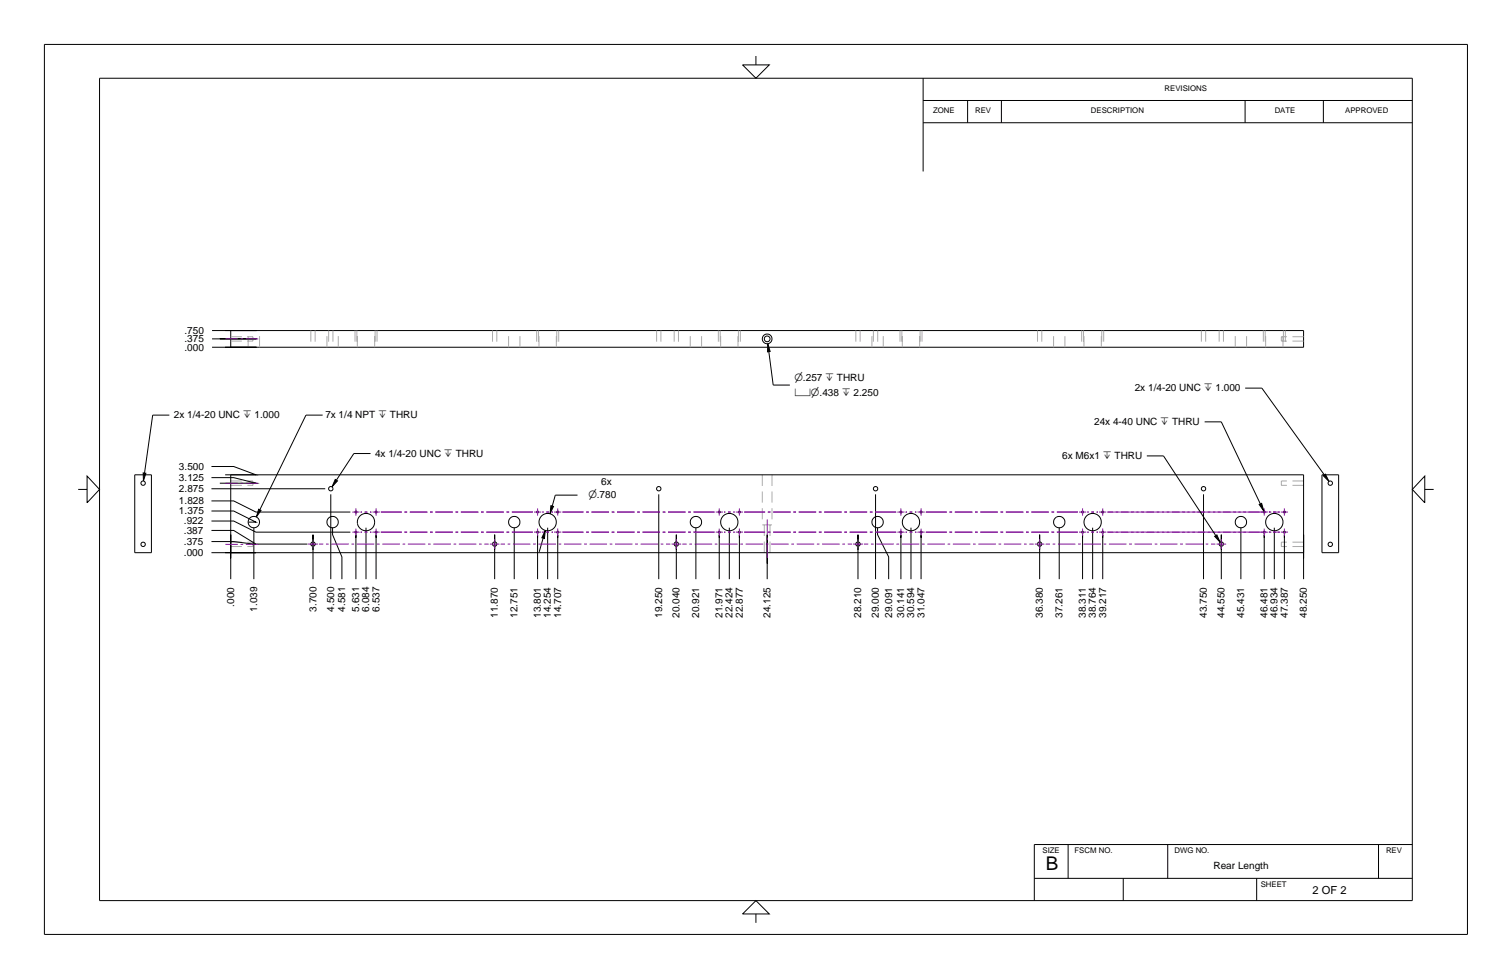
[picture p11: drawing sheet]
<svg xmlns="http://www.w3.org/2000/svg" width="432mm" height="279mm" viewBox="0 0 432 279" stroke-linecap="round" stroke-linejoin="round" font-family="sans-serif">
<g fill="none" stroke="#aaa" stroke-width=".29" stroke-dasharray="3.2 1.6" stroke-linecap="butt">
<path d="M65.9 96.1h6.3M65.9 97.3h6.3M70.9 99.1v-4.8M72.2 97.3v-.6M72.2 96.7v-.6M74.1 99.1v-4.8M88.8 94.3v4.8M90 94.3v4.8M93.4 99.1v-4.8M93.9 94.3v4.8M95.1 94.3v4.8M96.6 99.1v-4.8"/>
<path d="M101.4 94.3v4.8M101.9 94.3v4.8M102 99.1v-4.8M107 99.1v-4.8M107.1 94.3v4.8M107.7 94.3v4.8M140.7 94.3v4.8M141.9 94.3v4.8M145.2 99.1v-4.8M148.5 99.1v-4.8M153.3 94.3v4.8M153.8 94.3v4.8"/>
<path d="M153.9 99.1v-4.8M158.9 99.1v-4.8M159 94.3v4.8M159.6 94.3v4.8M187.5 94.3v4.8M188.7 94.3v4.8M192.5 94.3v4.8M193.8 94.3v4.8M197.1 99.1v-4.8M200.4 99.1v-4.8M205.1 94.3v4.8M205.7 94.3v4.8"/>
<path d="M205.8 99.1v-4.8M210.8 99.1v-4.8M210.9 94.3v4.8M211.4 94.3v4.8M244.4 94.3v4.8M245.6 94.3v4.8M249 99.1v-4.8M249.4 94.3v4.8M250.7 94.3v4.8M252.2 99.1v-4.8M257 94.3v4.8M257.6 94.3v4.8"/>
<path d="M257.7 99.1v-4.8M262.6 99.1v-4.8M262.8 94.3v4.8M263.3 94.3v4.8M296.3 94.3v4.8M297.5 94.3v4.8M300.9 99.1v-4.8M304.1 99.1v-4.8M308.9 94.3v4.8M309.4 94.3v4.8M309.6 99.1v-4.8M314.5 99.1v-4.8"/>
<path d="M314.6 94.3v4.8M315.2 94.3v4.8M343.1 94.3v4.8M344.3 94.3v4.8M348.2 94.3v4.8M349.4 94.3v4.8M352.8 99.1v-4.8M356 99.1v-4.8M360.8 94.3v4.8M361.3 94.3v4.8M361.4 99.1v-4.8M365.9 96.1v1.2"/>
<path d="M366.4 99.1v-4.8M366.5 94.3v4.8M367.1 94.3v4.8M372.3 97.3h-6.4M372.3 96.1h-6.4M65.9 138.5h6.3M65.9 137.3h6.3M72.2 138.5v-1.2M217.7 135.5v14.3M220.5 135.5v14.3M365.9 137.3v.6M365.9 137.9v.6"/>
<path d="M372.3 138.5h-6.4M372.3 137.3h-6.4M65.9 156h6.3M65.9 154.7h6.3M72.2 156v-1.3M217.7 149.8h2.8M218.3 149.8v7.9M219.9 149.8v7.9M365.9 154.7v.7M365.9 155.4v.6M372.3 154.7h-6.4M372.3 156h-6.4"/>
</g>
<g fill="none" stroke="#000" stroke-width=".29">
<path d="M12.7 12.7h406.4v254h-406.4zM212.1 18.5h7.6l-3.8 3.8zM215.9 16v2.5M28.4 22.3h374.9v234.7h-374.9zM263.6 28.7h139.7M263.6 35h139.7M263.6 22.3v26.6M276.3 28.7v6.3M286 28.7v6.3M355.6 28.7v6.3M377.9 28.7v6.3M60.6 99.1h12.7h-9"/>
<path d="M60.6 94.3h12.7h-9M60.6 96.7h12.7h-10.5M65.9 94.3h306.4v4.8h-306.4zM219.3 98.1l.6 2.2-.7 .1zM48.4 118.5h-4.8l-2.3 16.5M92.1 118.5h-4.7l-13.2 27M219.6 100.4l1.2 9.5h4.8M355.6 110.8h4.8l17.8 24.7M22.3 139.7h2.6M24.9 135.9l3.5 3.8-3.5 3.8zM38.5 135.5h4.7v22.2h-4.7zM40.9 135l.8 .1-.7 2.2z"/>
<path d="M60.4 133.1h6.3l6.4 2.4h-8.8M60.4 139.5h32.5M60.4 136.3h6.3l6.4 1.6h-10.3M65.9 135.5h306.4v22.2h-306.4zM95.7 136.8l.7 .4-1.6 1.8zM105.8 129.4h-4.8l-4.9 7.7M327.5 130.1h4.8l14.9 22.7M344 120.4h4.8l11.1 23.4M377.5 135.5h4.8v22.2h-4.8zM377.9 135.8l.6-.5 1 2.1zM406.9 135.9v7.6l-3.6-3.8zM406.9 139.7h2.5"/>
<path d="M60.4 148.7h6.3l6.4 3.2h27M60.4 143h6.3l6.4 3.1h27M60.4 157.7h12.7h-8.8M60.4 145.8h6.3l6.4 3.2h-2.2M60.4 154.6h6.3l6.4 .8h-.9M60.4 151.4h6.3l6.4 3.9h14.7M65.9 159.3v-6.7v12.7M72.5 150.6v14.7M73.9 145.3l.6 .3-1.3 2zM89.4 156.9v-4.3v12.7M94.5 141.1v24.2M95 150.6v2l2.6 6.3v6.4"/>
<path d="M101.6 153.5v-.9v12.7M104.5 150.6v14.7M107.4 153.5v-.9v12.7M141.3 156.9v-4.3v12.7M146.9 150.6v14.7M153.5 153.5v-.9v12.7M155.1 153.6l-1.1 3.9M155.7 151.4l-.2 2.3-.8-.2zM156.4 150.6v14.7M157.3 144.3l.8 .2-1 2.1zM159.3 153.5v-.9v12.7M164.9 141.3h-6.3l-.9 3.1"/>
<path d="M188.1 141.1v24.2M193.1 156.9v-4.3v12.7M198.7 150.6v14.7M205.4 153.5v-.9v12.7M208.3 150.6v14.7M211.2 153.5v-.9v12.7M245 156.9v-4.3v12.7M250 141.1v24.2M250.6 150.6v2l3.2 6.3v6.4M257.3 153.5v-.9v12.7M260.2 150.6v14.7M263 153.5v-.9v12.7"/>
<path d="M296.9 156.9v-4.3v12.7M302.5 150.6v14.7M309.2 153.5v-.9v12.7M312 150.6v14.7M314.9 153.5v-.9v12.7M343.7 141.1v24.2M346.9 153.1l.6-.4 .9 2.1zM348.8 156.9v-4.3v12.7M354.4 150.6v14.7M359.6 144l.7-.3 .6 2.2zM361 153.5v-.9v12.7M363.9 150.6v14.7"/>
<path d="M366.8 153.5v-.9v12.7M372.3 159.3v-6.7v12.7M219.1 160.8v-8.2v12.7M215.9 257l3.8 3.8h-7.6zM295.4 250.7h107.9M305 241v9.7M320.8 250.7v6.3M333.5 241v9.7M358.9 250.7v6.3M393.7 241v9.7M403.3 241h-107.9v16M215.9 260.8v2.6"/>
<circle cx="219.1" cy="96.7" r=".82"/>
<circle cx="219.1" cy="96.7" r="1.39"/>
<circle cx="40.9" cy="137.9" r=".62"/>
<circle cx="94.5" cy="139.5" r=".62"/>
<circle cx="188.1" cy="139.5" r=".62"/>
<circle cx="250" cy="139.5" r=".62"/>
<circle cx="343.7" cy="139.5" r=".62"/>
<circle cx="379.9" cy="137.9" r=".63"/>
<circle cx="40.9" cy="155.4" r=".62"/>
<circle cx="72.5" cy="149" r="1.63"/>
<circle cx="89.4" cy="155.3" r=".61"/>
<circle cx="95" cy="149" r="1.62"/>
<circle cx="101.6" cy="151.9" r=".27"/>
<circle cx="101.6" cy="146.1" r=".27"/>
<circle cx="104.5" cy="149" r="2.48"/>
<circle cx="107.4" cy="146.1" r=".27"/>
<circle cx="107.4" cy="151.9" r=".27"/>
<circle cx="141.3" cy="155.3" r=".61"/>
<circle cx="146.9" cy="149" r="1.62"/>
<circle cx="153.5" cy="151.9" r=".27"/>
<circle cx="153.5" cy="146.1" r=".27"/>
<circle cx="156.4" cy="149" r="2.48"/>
<circle cx="159.3" cy="151.9" r=".27"/>
<circle cx="159.3" cy="146.1" r=".27"/>
<circle cx="193.2" cy="155.3" r=".61"/>
<circle cx="198.7" cy="149" r="1.62"/>
<circle cx="205.4" cy="146.1" r=".27"/>
<circle cx="205.4" cy="151.9" r=".27"/>
<circle cx="208.3" cy="149" r="2.48"/>
<circle cx="211.2" cy="146.1" r=".27"/>
<circle cx="211.2" cy="151.9" r=".27"/>
<circle cx="245" cy="155.3" r=".61"/>
<circle cx="250.6" cy="149" r="1.62"/>
<circle cx="257.3" cy="146.1" r=".27"/>
<circle cx="257.3" cy="151.9" r=".27"/>
<circle cx="260.2" cy="149" r="2.48"/>
<circle cx="263" cy="151.9" r=".27"/>
<circle cx="263" cy="146.1" r=".27"/>
<circle cx="296.9" cy="155.3" r=".61"/>
<circle cx="302.5" cy="149" r="1.62"/>
<circle cx="309.2" cy="151.9" r=".27"/>
<circle cx="309.2" cy="146.1" r=".27"/>
<circle cx="312" cy="149" r="2.48"/>
<circle cx="314.9" cy="151.9" r=".27"/>
<circle cx="314.9" cy="146.1" r=".27"/>
<circle cx="348.8" cy="155.3" r=".61"/>
<circle cx="354.4" cy="149" r="1.62"/>
<circle cx="361" cy="146.1" r=".27"/>
<circle cx="361" cy="151.9" r=".27"/>
<circle cx="363.9" cy="149" r="2.48"/>
<circle cx="366.8" cy="146.1" r=".27"/>
<circle cx="366.8" cy="151.9" r=".27"/>
<circle cx="379.9" cy="155.4" r=".63"/>
</g>
<g fill="#000">
<path d="M219.3 98.1l.6 2.2-.7 .1z" fill-rule="evenodd"/>
<path d="M40.9 135l.8 .1-.7 2.2z" fill-rule="evenodd"/>
<path d="M95.7 136.9l-.9 2 1.6-1.7z" fill-rule="evenodd"/>
<path d="M377.9 135.8l1.6 1.6-1-2.1z" fill-rule="evenodd"/>
<path d="M73.9 145.4l.6 .2-1.3 1.9z" fill-rule="evenodd"/>
<path d="M155.7 151.4l-.2 2.3-.8-.2z" fill-rule="evenodd"/>
<path d="M157.3 144.3l.8 .2-1 2.1z" fill-rule="evenodd"/>
<path d="M346.9 153.1l1.5 1.6-.9-2z" fill-rule="evenodd"/>
<path d="M359.6 144l.7-.3 .6 2.2z" fill-rule="evenodd"/>
</g>
<g fill="none" stroke="#801196" stroke-width=".29">
<path d="M64.4 96.7h3.5M68.7 96.7h.7M70.2 96.7h3.6M64.4 137.9h3.5M68.7 137.9h.7M70.2 137.9h3.6M64.4 155.4h3.5M68.7 155.4h.7M70.2 155.4h3.6M88 155.3h2.8M89.4 153.9v2.8M91.1 155.3h1.2"/>
<path d="M93.1 155.3h.8M94.6 155.3h5M100.4 155.3h.7M100.6 151.9h2.1M100.6 146.1h2.1M101.6 145.1v2.1M101.6 150.9v2M101.9 155.3h5M103 151.9h.4M103 146.1h.4M104.1 151.9h.8M104.1 146.1h.8"/>
<path d="M105.7 151.9h.3M105.7 146.1h.3M106.4 146.1h2M106.4 151.9h2M107.4 145.1v2.1M107.4 150.9v2M107.7 155.3h.7M108.8 151.9h5.9M108.8 146.1h5.9M109.2 155.3h5M115 155.3h.7M115.5 151.9h.8"/>
<path d="M115.5 146.1h.8M116.5 155.3h5M117 151.9h5M117 146.1h5M122.2 155.3h.8M122.8 151.9h.8M122.8 146.1h.8M123.8 155.3h5M124.3 151.9h5M124.3 146.1h5M129.5 155.3h.8M130.1 151.9h.8"/>
<path d="M130.1 146.1h.8M131 155.3h5M131.6 151.9h5M131.6 146.1h5M136.8 155.3h.8M137.4 151.9h.7M137.4 146.1h.7M138.3 155.3h1.3M138.9 151.9h5M138.9 146.1h5M139.9 155.3h2.7M141.3 153.9v2.8"/>
<path d="M143 155.3h1.2M144.7 151.9h.7M144.7 146.1h.7M145 155.3h.7M146.2 151.9h6M146.2 146.1h6M146.5 155.3h5M152.3 155.3h.7M152.5 146.1h2.1M152.5 151.9h2.1M153.5 145.1v2.1M153.5 150.9v2"/>
<path d="M153.8 155.3h5M154.9 151.9h.4M154.9 146.1h.4M156 151.9h.8M156 146.1h.8M157.5 151.9h.4M157.5 146.1h.4M158.2 151.9h2.1M158.2 146.1h2.1M159.3 150.9v2M159.3 145.1v2.1M159.5 155.3h.8"/>
<path d="M160.6 151.9h6M160.6 146.1h6M161.1 155.3h5M166.8 155.3h.8M167.4 151.9h.7M167.4 146.1h.7M168.4 155.3h5M168.9 151.9h5M168.9 146.1h5M174.1 155.3h.8M174.7 151.9h.8M174.7 146.1h.8"/>
<path d="M175.6 155.3h5M176.2 151.9h5M176.2 146.1h5M181.4 155.3h.8M182 151.9h.7M182 146.1h.7M182.9 155.3h5M183.5 151.9h5M183.5 146.1h5M188.7 155.3h.7M189.3 151.9h.7M189.3 146.1h.7"/>
<path d="M190.2 155.3h1.3M190.8 151.9h5M190.8 146.1h5M191.8 155.3h2.7M193.1 153.9v2.8M194.8 155.3h1.3M196.5 151.9h.8M196.5 146.1h.8M196.8 155.3h.8M198.1 151.9h6M198.1 146.1h6M198.4 155.3h5"/>
<path d="M204.1 155.3h.8M204.4 151.9h2M204.4 146.1h2M205.4 150.9v2M205.4 145.1v2.1M205.7 155.3h5M206.8 151.9h.3M206.8 146.1h.3M207.9 151.9h.8M207.9 146.1h.8M209.4 151.9h.4M209.4 146.1h.4"/>
<path d="M210.1 151.9h2.1M210.1 146.1h2.1M211.2 145.1v2.1M211.2 150.9v2M211.4 155.3h.8M212.5 151.9h6M212.5 146.1h6M212.9 155.3h5.1M218.7 155.3h.8M219.1 148.3v4.3M219.1 153.4v.8M219.1 154.9v4.4"/>
<path d="M219.3 151.9h.7M219.3 146.1h.7M220.2 155.3h5M220.8 151.9h5M220.8 146.1h5M226 155.3h.8M226.6 151.9h.7M226.6 146.1h.7M227.5 155.3h5M228.1 151.9h5M228.1 146.1h5M233.3 155.3h.7"/>
<path d="M233.8 151.9h.8M233.8 146.1h.8M234.8 155.3h5M235.4 151.9h5M235.4 146.1h5M240.6 155.3h.7M241.1 151.9h.8M241.1 146.1h.8M242.1 155.3h1.2M242.7 151.9h5M242.7 146.1h4.9M243.6 155.3h2.8"/>
<path d="M245 153.9v2.8M246.7 155.3h1.3M248.4 151.9h.8M248.4 146.1h.8M248.7 155.3h.8M249.9 151.9h6M249.9 146.1h6M250.3 155.3h4.9M256 155.3h.8M256.3 146.1h2M256.3 151.9h2M257.3 145.1v2.1"/>
<path d="M257.3 150.9v2M257.5 155.3h5M258.6 151.9h.4M258.6 146.1h.4M259.8 151.9h.7M259.8 146.1h.7M261.3 151.9h.4M261.3 146.1h.4M262 146.1h2.1M262 151.9h2.1M263 145.1v2.1M263 150.9v2"/>
<path d="M263.3 155.3h.8M264.4 151.9h6M264.4 146.1h6M264.8 155.3h5M270.6 155.3h.8M271.1 151.9h.8M271.1 146.1h.8M272.1 155.3h5M272.7 151.9h5M272.7 146.1h5M277.9 155.3h.7M278.4 151.9h.8"/>
<path d="M278.4 146.1h.8M279.4 155.3h5M280 151.9h5M280 146.1h5M285.2 155.3h.7M285.7 151.9h.8M285.7 146.1h.8M286.7 155.3h5M287.3 151.9h4.9M287.3 146.1h4.9M292.4 155.3h.8M293 151.9h.8"/>
<path d="M293 146.1h.8M294 155.3h1.2M294.5 151.9h5M294.5 146.1h5M295.5 155.3h2.8M296.9 153.9v2.8M298.6 155.3h1.2M300.3 151.9h.8M300.3 146.1h.8M300.6 155.3h.8M301.8 151.9h6M301.8 146.1h6"/>
<path d="M302.1 155.3h5M307.9 155.3h.8M308.1 151.9h2.1M308.1 146.1h2.1M309.2 145.1v2.1M309.2 150.9v2M309.4 155.3h5M310.5 151.9h.4M310.5 146.1h.4M311.7 151.9h.7M311.7 146.1h.7M313.2 151.9h.4"/>
<path d="M313.2 146.1h.4M313.9 151.9h2.1M313.9 146.1h2.1M314.9 150.9v2M314.9 145.1v2.1M315.2 155.3h.7M316.3 151.9h45.8M316.3 146.1h45.8M316.7 155.3h5M322.5 155.3h.7M324 155.3h5M329.8 155.3h.7"/>
<path d="M331.3 155.3h5M337 155.3h.8M338.6 155.3h5M344.3 155.3h.8M345.8 155.3h1.3M347.4 155.3h2.8M348.8 153.9v2.8M361 145.1v2.1M361 150.9v2M362.3 151.9h.8M362.3 146.1h.8M363.5 146.1h1.9"/>
<path d="M363.5 151.9h1.9M365.8 151.9h2M365.8 146.1h2M366.8 150.9v2M366.8 145.1v2.1"/>
</g>
<text font-size="5.4" x="298.7" y="248.4">B</text>
<text font-size="3.2" x="374.8" y="255.1">2 OF 2</text>
<g font-size="2.9">
<text x="52.7" y="95.3">.750</text>
<text x="52.7" y="100.1">.000</text>
<text x="52.7" y="97.7">.375</text>
<text x="226.9" y="108.7">n.257 x THRU</text>
<text x="226.9" y="113">vn.438 x 2.250</text>
<text x="324.1" y="111.7">2x 1/4-20 UNC x 1.000</text>
<text x="49.7" y="119.4">2x 1/4-20 UNC x 1.000</text>
<text x="92.9" y="119.3">7x 1/4 NPT x THRU</text>
<text x="312.5" y="121.3">24x 4-40 UNC x THRU</text>
<text x="107.1" y="130.3">4x 1/4-20 UNC x THRU</text>
<text x="303.4" y="131">6x M6x1 x THRU</text>
<text x="51.1" y="137.3">3.125</text>
<text x="51.1" y="134.1">3.500</text>
<text x="51.1" y="143.9">1.828</text>
<text x="51.1" y="140.4">2.875</text>
<text x="168" y="142.2">n.780</text>
<text x="171.7" y="138.4">6x</text>
<text x="51.1" y="146.8">1.375</text>
<text x="52.5" y="149.6">.922</text>
<text x="52.5" y="155.5">.375</text>
<text x="52.5" y="152.3">.387</text>
<text x="52.5" y="158.7">.000</text>
<text x="66.8" y="173.1" transform="rotate(-90 66.8 173.1)">.000</text>
<text x="73.4" y="174.6" transform="rotate(-90 73.4 174.6)">1.039</text>
<text x="90.3" y="174.6" transform="rotate(-90 90.3 174.6)">3.700</text>
<text x="95.4" y="174.6" transform="rotate(-90 95.4 174.6)">4.500</text>
<text x="98.6" y="174.6" transform="rotate(-90 98.6 174.6)">4.581</text>
<text x="102.6" y="174.6" transform="rotate(-90 102.6 174.6)">5.631</text>
<text x="105.5" y="174.6" transform="rotate(-90 105.5 174.6)">6.084</text>
<text x="108.4" y="174.6" transform="rotate(-90 108.4 174.6)">6.537</text>
<text x="142.2" y="176.3" transform="rotate(-90 142.2 176.3)">11.870</text>
<text x="147.8" y="176.3" transform="rotate(-90 147.8 176.3)">12.751</text>
<text x="154.5" y="176.3" transform="rotate(-90 154.5 176.3)">13.801</text>
<text x="157.4" y="176.3" transform="rotate(-90 157.4 176.3)">14.254</text>
<text x="160.2" y="176.3" transform="rotate(-90 160.2 176.3)">14.707</text>
<text x="189.1" y="176.3" transform="rotate(-90 189.1 176.3)">19.250</text>
<text x="194.1" y="176.3" transform="rotate(-90 194.1 176.3)">20.040</text>
<text x="199.7" y="176.3" transform="rotate(-90 199.7 176.3)">20.921</text>
<text x="206.4" y="176.3" transform="rotate(-90 206.4 176.3)">21.971</text>
<text x="209.2" y="176.3" transform="rotate(-90 209.2 176.3)">22.424</text>
<text x="212.1" y="176.3" transform="rotate(-90 212.1 176.3)">22.877</text>
<text x="220" y="176.3" transform="rotate(-90 220 176.3)">24.125</text>
<text x="246" y="176.3" transform="rotate(-90 246 176.3)">28.210</text>
<text x="251" y="176.3" transform="rotate(-90 251 176.3)">29.000</text>
<text x="254.7" y="176.3" transform="rotate(-90 254.7 176.3)">29.091</text>
<text x="258.2" y="176.3" transform="rotate(-90 258.2 176.3)">30.141</text>
<text x="261.1" y="176.3" transform="rotate(-90 261.1 176.3)">30.594</text>
<text x="264" y="176.3" transform="rotate(-90 264 176.3)">31.047</text>
<text x="297.9" y="176.3" transform="rotate(-90 297.9 176.3)">36.380</text>
<text x="303.4" y="176.3" transform="rotate(-90 303.4 176.3)">37.261</text>
<text x="310.1" y="176.3" transform="rotate(-90 310.1 176.3)">38.311</text>
<text x="313" y="176.3" transform="rotate(-90 313 176.3)">38.764</text>
<text x="315.9" y="176.3" transform="rotate(-90 315.9 176.3)">39.217</text>
<text x="344.7" y="176.3" transform="rotate(-90 344.7 176.3)">43.750</text>
<text x="349.7" y="176.3" transform="rotate(-90 349.7 176.3)">44.550</text>
<text x="355.3" y="176.3" transform="rotate(-90 355.3 176.3)">45.431</text>
<text x="362" y="176.3" transform="rotate(-90 362 176.3)">46.481</text>
<text x="364.9" y="176.3" transform="rotate(-90 364.9 176.3)">46.934</text>
<text x="367.7" y="176.3" transform="rotate(-90 367.7 176.3)">47.387</text>
<text x="373.2" y="176.3" transform="rotate(-90 373.2 176.3)">48.250</text>
</g>
<text font-size="2.8" x="346.6" y="248.1">Rear Length</text>
<g font-size="2.2">
<text x="332.6" y="26">REVISIONS</text>
<text x="266.5" y="32.2">ZONE</text>
<text x="278.5" y="32.2">REV</text>
<text x="311.6" y="32.2">DESCRIPTION</text>
<text x="364" y="32.2">DATE</text>
<text x="384.2" y="32.2">APPROVED</text>
<text x="297.7" y="243.4">SIZE</text>
<text x="306.9" y="243.4">FSCM NO.</text>
<text x="335.4" y="243.4">DWG NO.</text>
<text x="395.8" y="243.4">REV</text>
<text x="360" y="253.2">SHEET</text>
</g>
</svg>
